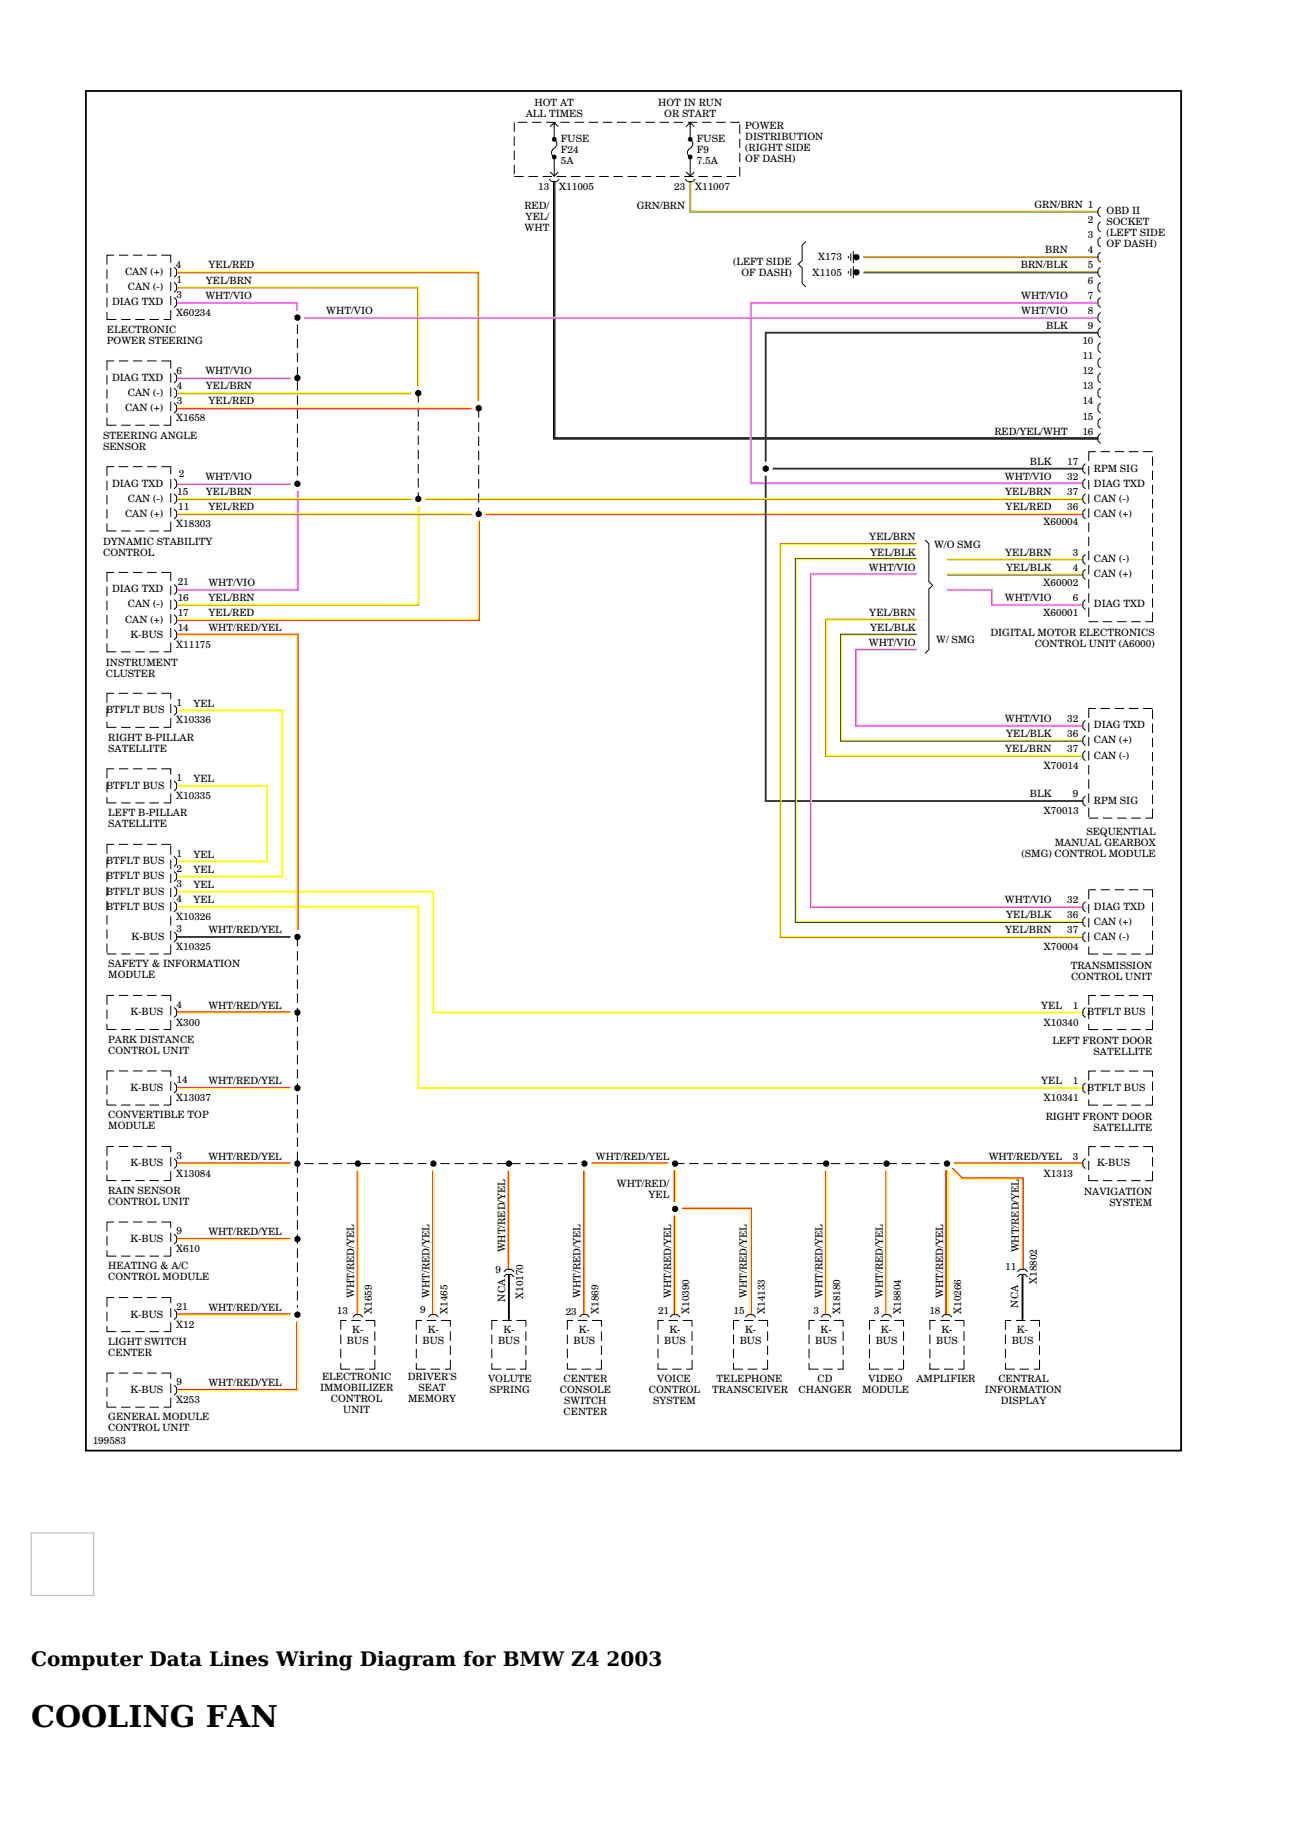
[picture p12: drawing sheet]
<svg xmlns="http://www.w3.org/2000/svg" width="210mm" height="297mm" viewBox="0 0 210 297" stroke-linecap="round" stroke-linejoin="round" font-family="sans-serif">
<g fill="none" stroke="#000" stroke-width=".16">
<path d="M83.6 19.9v1.5M84.2 19.9h1.5M86.5 19.9h1.5M88.8 19.9h1.5M90.1 19.9v2.8a.89 .89 0 0 1 .4 .8 .89 .89 0 0 1-.6 .8 .81 .81 0 0 0 .2 1.2v3.2M91.1 19.9h1.5M93.4 19.9h1.5M95.7 19.9h1.6M98 19.9h1.6M100.3 19.9h1.6M102.6 19.9h1.6M104.9 19.9h1.6"/>
<path d="M107.2 19.9h1.6M109.5 19.9h1.6M111.8 19.9h1.6M112.2 19.9v2.8a.89 .89 0 0 1 .4 .8 .89 .89 0 0 1-.6 .8 .81 .81 0 0 0 .2 1.2v3.2M114.1 19.9h1.6M116.4 19.9h1.6M118.7 19.9h1.6M83.6 22.2v1.5M83.6 24.5v1.5M83.6 26.8v1.5M83.6 28.7h1.5M85.9 28.7h1.5"/>
<path d="M88.2 28.7h1.6M89.3 29.1l.4 .4h.8l.4-.4M89.4 20.6l.7-.7 .7 .7M89.4 28l.7 .6 .7-.6M90 29.5v41.9h88.5M90.2 29.5v41.7h88.3M90.5 28.7h1.6M92.8 28.7h1.6M95.1 28.7h1.6M97.4 28.7h1.6M99.7 28.7h1.6M102 28.7h1.6"/>
<path d="M104.3 28.7h1.6M106.6 28.7h1.6M108.9 28.7h1.6M111.2 28.7h1.6M111.4 29.1l.4 .4h.8l.4-.4M111.6 20.6l.6-.7 .7 .7M111.6 28l.6 .6 .7-.6M113.5 28.7h1.6M115.8 28.7h1.6M118.1 28.7h1.6M120.3 20.2v1.6M120.3 22.6v1.5"/>
<path d="M120.3 24.9v1.5M120.3 27.2v1.5M131 39.3l-.6 .6v2.5l-.6 .6 .6 .5v2.5l.6 .6M178.9 33.6l-.4 .4v.9l.4 .4M178.9 36.1l-.4 .4v.8l.4 .4M178.9 38.5l-.4 .4v.9l.4 .4M17.4 50.7v1.2h1.5M17.4 43.8v1.5M17.4 46.1v1.5M17.4 48.4v1.5M18.6 58.7h-1.2v1.5M18.6 41.5h-1.2v1.5"/>
<path d="M19.3 58.7h1.6M19.3 41.5h1.6M19.7 51.9h1.5M21.6 58.7h1.6M21.6 41.5h1.6M22 51.9h1.5M23.9 58.7h1.6M23.9 41.5h1.6M24.3 51.9h1.5M26.2 58.7h1.6v1.2M26.2 41.5h1.6v1.2M27.8 43.5v1.5"/>
<path d="M27.8 45.8v1.5M27.8 48.1v1.5M27.8 50.4v1.5h-1.2M28.3 43.4l.4 .5v.8l-.4 .4M28.3 45.9l.4 .4v.8l-.4 .4M28.3 48.4l.4 .4v.8l-.4 .4M48.4 52.8v1.5M48.4 55.1v1.5M48.4 57.4v1.5M48.4 59.7v1.5M137.9 41.6v.4M137.9 44.1v.4"/>
<path d="M138.3 41.2v1.2M138.3 43.7v1.2M138.7 40.8v2M138.7 43.3v1.9M178.9 41l-.4 .4v.8l.4 .4M178.9 43.4l-.4 .5v.8l.4 .4M178.9 45.9l-.4 .4v.8l.4 .4M178.9 48.4l-.4 .4v.8l.4 .4M178.9 50.8l-.4 .4v.8l.4 .5M178.9 53.3l-.4 .4v.8l.4 .4M178.9 55.7l-.4 .4v.9l.4 .4M178.9 58.2l-.4 .4v.8l.4 .4"/>
<path d="M17.4 67.9v1.2h1.5M17.4 61v1.5M17.4 63.3v1.5M17.4 65.6v1.5M17.4 78.2v1.5M18.6 75.9h-1.2v1.5M19.3 75.9h1.6M19.7 69.1h1.5M21.6 75.9h1.6M22 69.1h1.5M23.9 75.9h1.6M24.3 69.1h1.5"/>
<path d="M26.2 75.9h1.6v1.2M27.8 60.7v1.5M27.8 63v1.5M27.8 65.3v1.5M27.8 67.6v1.5h-1.2M27.8 77.9v1.5M28.3 77.8l.4 .4v.9l-.4 .4M28.3 63.1l.4 .4v.8l-.4 .4M28.3 65.5l.4 .5v.8l-.4 .4M28.3 60.6l.4 .4v.9l-.4 .4M48.4 62v1.5M48.4 64.3v1.5"/>
<path d="M48.4 66.6v1.5M48.4 68.9v1.5M48.4 71.2v1.5M48.4 73.5v1.5M48.4 75.8v1.5M68 63.9v1.6M68 66.2v1.6M68 68.5v1.6M68 70.8v1.6M68 73.1v1.6M68 75.4v1.6M68 77.7v1.6"/>
<path d="M77.8 66.4v1.5M77.8 68.7v1.5M77.8 71v1.5M77.8 73.3v1.5M77.8 75.6v1.5M77.8 77.9v1.5M176.5 77.8l-.4 .4v.9l.4 .4M176.5 75.4l-.4 .4v.8l.4 .4M177 75.7v1.6M177 78v1.6M178.2 73.4h-1.2v1.6M178.9 70.5l-.4 .4v.8l.4 .4"/>
<path d="M178.9 60.6l-.4 .4v.9l.4 .4M178.9 63.1l-.4 .4v.8l.4 .4M178.9 65.5l-.4 .5v.8l.4 .4M178.9 68l-.4 .4v.8l.4 .5M178.9 73.4h1.6M181.3 73.4h1.5M183.6 73.4h1.5M185.9 73.4h1.5M187.4 74.2v1.5M187.4 76.5v1.6M187.4 78.8v1.6M17.4 85.1v1.2h1.5"/>
<path d="M17.4 80.5v1.5M17.4 82.8v1.5M17.4 95.4v1.5M17.4 97.7v1.5M17.4 100v1.5M18.6 93.1h-1.2v1.5M19.3 93.1h1.6M19.7 86.3h1.5M21.6 93.1h1.6M22 86.3h1.5M23.9 93.1h1.6M24.3 86.3h1.5"/>
<path d="M26.2 93.1h1.6v1.4M27.8 80.2v1.5M27.8 82.5v1.5M27.8 84.8v1.5h-1.2M27.8 95.2v1.6M27.8 97.5v1.6M27.8 99.8v1.6M28.3 80.3l.4 .4v.8l-.4 .4M28.3 82.7l.4 .5v.8l-.4 .4M28.3 99.9l.4 .4v.9l-.4 .4M28.3 97.5l.4 .4v.8l-.4 .4M28.3 95l.4 .4v.9l-.4 .4"/>
<path d="M68 80v1.1M77.8 80.2v1.5M77.8 82.5v1.1M150.4 87.8l.6 .6v6.2l.7 .6-.7 .6v9.8l-.6 .6M176.5 97.5l-.4 .4v.8l.4 .4M176.5 92.6l-.4 .4v.8l.4 .4M176.5 90.1l-.4 .4v.8l.4 .5M176.5 82.7l-.4 .5v.8l.4 .4M176.5 80.3l-.4 .4v.8l.4 .4M177 80.3v1.6M177 82.6v1.6M177 84.9v1.6"/>
<path d="M177 87.2v1.6M177 89.6v1.5M177 91.9v1.5M177 94.2v1.5M177 96.5v1.5M177 98.8v1.5M187.4 99.5v1.6h-1.2M187.4 81.1v1.6M187.4 83.4v1.6M187.4 85.7v1.6M187.4 88v1.6M187.4 90.3v1.6"/>
<path d="M187.4 92.6v1.6M187.4 94.9v1.6M187.4 97.2v1.6M17.4 104.6v1.4h1.5M17.4 117.3v1h1.5M17.4 102.3v1.5M17.4 115v1.6M18.6 112.7h-1.2v1.6M19.3 112.7h1.6M19.7 106h1.5M19.7 118.3h1.5M21.6 112.7h1.6"/>
<path d="M22 106h1.5M22 118.3h1.5M23.9 112.7h1.6M24.3 106h1.5M24.3 118.3h1.5M26.2 112.7h1.6v1M27.8 102.1v1.6M27.8 104.4v1.6h-1.2M27.8 114.4v1.6M27.8 116.7v1.6h-1.2M28.3 114.7l.4 .4v.8l-.4 .4M28.3 102.4l.4 .4v.8l-.4 .4"/>
<path d="M176.5 117.1l-.4 .4v.9l.4 .4M176.5 119.6l-.4 .4v.8l.4 .4M177 101.1h1.6M177 117.5v1.5M177 119.8v1.5M178.2 115.2h-1.2v1.5M178.9 115.2h1.6M179.3 101.1h1.6M181.3 115.2h1.5M181.6 101.1h1.6M183.6 115.2h1.5M183.9 101.1h1.6"/>
<path d="M185.9 115.2h1.5M187.4 115.4v1.5M187.4 117.7v1.5M187.4 120v1.5M17.4 129.6v.9h1.5M17.4 127.3v1.5M17.4 139.6v1.5M18.6 137.3h-1.2v1.5M18.6 125h-1.2v1.5M19.3 137.3h1.6M19.3 125h1.6M19.7 130.5h1.5"/>
<path d="M21.6 137.3h1.6M21.6 125h1.6M22 130.5h1.5M23.9 137.3h1.6M23.9 125h1.6M24.3 130.5h1.5M26.2 125h1.6v.9M26.2 137.3h1.6M27.8 126.7v1.5M27.8 129v1.5h-1.2M27.8 137.4v1.6M27.8 139.7v1.6"/>
<path d="M28.3 126.9l.4 .5v.8l-.4 .4M28.3 139.2l.4 .4v.9l-.4 .4M176.5 122l-.4 .5v.8l.4 .4M176.5 129.4l-.4 .4v.8l.4 .5M177 122.1v1.5M177 124.4v1.5M177 126.7v1.5M177 129v1.5M177 131.3v1.5M177 133h1.6M179.3 133h1.6M181.6 133h1.6"/>
<path d="M183.9 133h1.6M187.4 131.5v1.5h-1.2M187.4 122.3v1.5M187.4 124.6v1.5M187.4 126.9v1.5M187.4 129.2v1.5M17.4 141.9v1.5M17.4 144.2v1.5M17.4 146.5v1.5M17.4 148.8v1.5M17.4 151.1v1.5M17.4 153.4v1.5"/>
<path d="M17.4 155.1h1.5M19.7 155.1h1.5M22 155.1h1.5M24.3 155.1h1.5M27.8 142.1v1.5M27.8 144.4v1.5M27.8 146.7v1.5M27.8 149v1.5M27.8 151.3v1.5M27.8 153.6v1.5h-1.2M28.3 146.6l.4 .4v.8l-.4 .4M28.3 144.1l.4 .5v.8l-.4 .4"/>
<path d="M28.3 141.7l.4 .4v.8l-.4 .4M28.3 151.5l.4 .4v.8l-.4 .5M48.4 152.3v1.6M48.4 154.6v1.6M48.4 156.9v1.6M48.4 159.2v1.6M176.5 146.6l-.4 .4v.8l.4 .4M176.5 151.5l-.4 .4v.8l.4 .5M176.5 149.1l-.4 .4v.8l.4 .4M177 153.9v1.2h1.6M177 147v1.5M177 149.3v1.5"/>
<path d="M177 151.6v1.5M178.2 144.7h-1.2v1.5M178.9 144.7h1.6M179.3 155.1h1.6M181.3 144.7h1.5M181.6 155.1h1.6M183.6 144.7h1.5M183.9 155.1h1.6M185.9 144.7h1.5v1.2M187.4 153.6v1.5h-1.2M187.4 146.7v1.5M187.4 149v1.5"/>
<path d="M187.4 151.3v1.5M17.4 166.4v1h1.5M17.4 178.7v1h1.5M17.4 164.1v1.6M17.4 176.4v1.6M18.6 161.8h-1.2v1.6M18.6 174.1h-1.2v1.6M19.3 161.8h1.6M19.3 174.1h1.6M19.7 167.4h1.5M19.7 179.7h1.5M21.6 161.8h1.6"/>
<path d="M21.6 174.1h1.6M22 167.4h1.5M22 179.7h1.5M23.9 161.8h1.6M23.9 174.1h1.6M24.3 167.4h1.5M24.3 179.7h1.5M26.2 161.8h1.6v1M26.2 174.1h1.6v1M27.8 163.5v1.6M27.8 165.8v1.6h-1.2M27.8 175.8v1.6"/>
<path d="M27.8 178.1v1.6h-1.2M28.3 176.1l.4 .4v.8l-.4 .4M28.3 163.8l.4 .4v.8l-.4 .4M48.4 161.5v1.6M48.4 163.8v2.4M48.4 166.9v1.6M48.4 169.2v1.6M48.4 171.5v1.6M48.4 173.8v1.6M48.4 176.1v.8M48.4 178v1.6M176.5 176.1l-.4 .4v.8l.4 .4"/>
<path d="M176.5 163.8l-.4 .4v.8l.4 .4M177 166.5v.9h1.6M177 178.7v1h1.6M177 164.2v1.5M177 176.4v1.6M178.2 161.9h-1.2v1.5M178.2 174.1h-1.2v1.6M178.9 161.9h1.6M178.9 174.1h1.6M179.3 167.4h1.6M179.3 179.7h1.6M181.3 161.9h1.5"/>
<path d="M181.3 174.1h1.5M181.6 167.4h1.6M181.6 179.7h1.6M183.6 161.9h1.5M183.6 174.1h1.5M183.9 167.4h1.6M183.9 179.7h1.6M185.9 161.9h1.5v.9M185.9 174.1h1.5v1M187.4 165.9v1.5h-1.2M187.4 178.1v1.6h-1.2M187.4 163.6v1.5"/>
<path d="M187.4 175.8v1.6M17.4 191v.9h1.5M17.4 188.7v1.5M18.6 186.4h-1.2v1.5M18.6 198.7h-1.2v1.5M19.3 186.4h1.6M19.3 198.7h1.6M19.7 191.9h1.5M21.6 186.4h1.6M21.6 198.7h1.6M22 191.9h1.5M23.9 186.4h1.6"/>
<path d="M23.9 198.7h1.6M24.3 191.9h1.5M26.2 186.4h1.6v.9M26.2 198.7h1.6v.9M27.8 188.1v1.5M27.8 190.4v1.5h-1.2M28.3 188.4l.4 .4v.8l-.4 .4M48.4 180.3v1.6M48.4 182.6v1.6M48.4 184.9v1.6M48.4 187.2v1.6M48.4 189.2v1.5"/>
<path d="M48.4 191.5v1.5M48.4 193.8v1.5M48.4 196.1v1.5M48.4 198.4v1.5M49.5 189.2h1.5M51.8 189.2h1.5M54.1 189.2h1.5M56.4 189.2h1.5M58.7 189.2h1.5M61 189.2h1.5M63.3 189.2h1.5M65.6 189.2h1.5"/>
<path d="M67.9 189.2h1.4M71.6 189.2h1.5M73.9 189.2h1.5M76.2 189.2h1.5M78.5 189.2h1.5M80.8 189.2h1.5M83.1 189.2h1.5M85.4 189.2h1.5M87.7 189.2h1.5M90 189.2h1.5M92.3 189.2h1.5M109.8 189.2h1.5"/>
<path d="M112.1 189.2h1.5M114.4 189.2h1.5M116.7 189.2h1.5M119 189.2h1.5M121.3 189.2h1.5M123.6 189.2h1.5M125.9 189.2h1.5M128.2 189.2h1.5M130.5 189.2h1.5M132.8 189.2h1.5M135.1 189.2h1.5M137.4 189.2h1.5"/>
<path d="M139.7 189.2h1.5M142 189.2h1.5M144.3 189.2h1.5M146.6 189.2h1.5M148.9 189.2h1.5M151.2 189.2h1.5M153.5 189.2h.5M176.5 188.4l-.4 .4v.8l.4 .4M177 191v1h1.6M177 188.7v1.6M178.2 186.4h-1.2v1.6M178.9 186.4h1.6"/>
<path d="M179.3 192h1.6M181.3 186.4h1.5M181.6 192h1.6M183.6 186.4h1.5M183.9 192h1.6M185.9 186.4h1.5v1M187.4 190.4v1.6h-1.2M187.4 188.1v1.6M17.4 203.3v.9h1.5M17.4 215.6v.9h1.5M17.4 201v1.5M17.4 213.3v1.5"/>
<path d="M18.6 211h-1.2v1.5M19.3 211h1.6M19.7 204.2h1.5M19.7 216.5h1.5M21.6 211h1.6M22 204.2h1.5M22 216.5h1.5M23.9 211h1.6M24.3 204.2h1.5M24.3 216.5h1.5M26.2 211h1.6v.9M27.8 200.4v1.5"/>
<path d="M27.8 202.7v1.5h-1.2M27.8 212.7v1.5M27.8 215v1.5h-1.2M28.3 212.9l.4 .4v.9l-.4 .4M28.3 200.6l.4 .4v.9l-.4 .4M48.4 200.7v1.5M48.4 203v1.5M48.4 205.3v1.5M48.4 207.6v1.5M48.4 209.9v1.5M48.4 212.2v.4M55.4 217v1.5"/>
<path d="M55.4 219.3v1.5M56.3 214.7h-.9v1.5M57.1 214.7h1.5M57.4 214.2l.4-.5h.8l.4 .5M59.4 214.7h1.5v1M60.9 216.5v1.5M60.9 218.8v1.5M67.7 217v1.5M67.7 219.3v1.5M68.6 214.7h-.9v1.5M69.4 214.7h1.5M69.6 214.2l.4-.5h.9l.4 .5"/>
<path d="M71.7 214.7h1.5v1M73.2 216.5v1.5M73.2 218.8v1.5M80 217v1.5M80 219.3v1.5M80.9 214.7h-.9v1.5M81.7 214.7h1.5M81.9 207.6l.4-.4h.9l.4 .4M81.9 206.8l.4-.4h.9l.4 .4M84 214.7h1.5v1M85.5 216.5v1.5M85.5 218.8v1.5"/>
<path d="M92.2 217v1.5M92.2 219.3v1.5M93.2 214.7h-1v1.5M93.9 214.7h1.6M94.2 214.2l.4-.5h.8l.4 .5M96.3 214.7h1.5v1M97.8 216.5v1.5M97.8 218.8v1.5M107 217v1.5M107 219.3v1.5M107.9 214.7h-.9v1.5M108.7 214.7h1.5"/>
<path d="M108.9 214.2l.4-.5h.9l.4 .5M111 214.7h1.5v1M112.5 216.5v1.5M112.5 218.8v1.5M119.3 217v1.5M119.3 219.3v1.5M120.2 214.7h-.9v1.5M121 214.7h1.5M121.2 214.2l.4-.5h.9l.4 .5M123.3 214.7h1.5v1M124.8 216.5v1.5M124.8 218.8v1.5"/>
<path d="M131.5 217v1.5M131.5 219.3v1.5M132.5 214.7h-1v1.5M133.2 214.7h1.6M133.5 214.2l.4-.5h.8l.4 .5M135.5 214.7h1.6v1M137.1 216.5v1.5M137.1 218.8v1.5M141.4 217v1.5M141.4 219.3v1.5M142.3 214.7h-.9v1.5M143.1 214.7h1.5"/>
<path d="M143.3 214.2l.4-.5h.9l.4 .5M145.4 214.7h1.5v1M146.9 216.5v1.5M146.9 218.8v1.5M151.2 217v1.5M151.2 219.3v1.5M152.1 214.7h-.9v1.5M152.9 214.7h1.5M153.1 214.2l.5-.5h.8l.4 .5M155.2 214.7h1.5v1M156.7 216.5v1.5M156.7 218.8v1.5"/>
<path d="M163.5 217v1.5M163.5 219.3v1.5M164.4 214.7h-.9v1.5M165.2 214.7h1.5M165.4 207.6l.4-.4h.9l.4 .4M165.4 206.8l.4-.4h.9l.4 .4M167.5 214.7h1.5v1M169 216.5v1.5M169 218.8v1.5M17.4 227.8v1h1.5M17.4 225.5v1.6M18.6 223.2h-1.2v1.6"/>
<path d="M19.3 223.2h1.6M19.7 228.8h1.5M21.6 223.2h1.6M22 228.8h1.5M23.9 223.2h1.6M24.3 228.8h1.5M26.2 223.2h1.6v1M27.8 224.9v1.6M27.8 227.2v1.6h-1.2M28.3 225.2l.4 .4v.8l-.4 .4M55.4 221.6v1h1.5M57.7 222.6h1.5"/>
<path d="M60.9 221.1v1.5h-.9M67.7 221.6v1h1.5M70 222.6h1.5M73.2 221.1v1.5h-.9M80 221.6v1h1.5M82.3 222.6h1.5M85.5 221.1v1.5h-.9M92.2 221.6v1h1.6M94.5 222.6h1.6M97.8 221.1v1.5h-.9M107 221.6v1h1.5M109.3 222.6h1.5"/>
<path d="M112.5 221.1v1.5h-.9M119.3 221.6v1h1.5M121.6 222.6h1.5M124.8 221.1v1.5h-.9M131.5 221.6v1h1.6M133.8 222.6h1.6M137.1 221.1v1.5h-1M141.4 221.6v1h1.5M143.7 222.6h1.5M146.9 221.1v1.5h-.9M151.2 221.6v1h1.5M153.5 222.6h1.5"/>
<path d="M156.7 221.1v1.5h-.9M163.5 221.6v1h1.5M165.8 222.6h1.5M169 221.1v1.5h-.9"/>
</g>
<g fill="none" stroke="#f00" stroke-width=".16">
<path d="M90.1 29.5v41.8h88.4M28.7 44.4h49v20.8M28.7 66.5h48M28.7 83.7h48M77.9 84.7v16.2h-49.2M79 83.7h97.1M28.7 103.1h19.8v48.1M28.7 176.8h18.5M28.7 164.5h18.5M28.7 189.1h18.5M58.1 190.3v23.4M70.3 190.3v23.4"/>
<path d="M82.6 190.3v16.1M94.9 190.3v23.4M96.2 189.1h12.4M109.6 190.3v5.1M109.6 197.7v16M110.9 196.4h11.3v17.3M134.2 190.3v23.4M144 190.3v23.4M153.7 190.3v23.4M153.9 190.3v23.4M154 190.3v23.4M154.8 189.9l1.7 1.6h9.9v14.9"/>
<path d="M155.1 189.1h21M28.7 213.6h18.5M28.7 201.3h18.5M48.2 214.9v11h-19.5"/>
</g>
<g fill="none" stroke="#000" stroke-width=".52">
<circle cx="48.4" cy="51.6" r=".26"/>
<circle cx="139.2" cy="41.8" r=".26"/>
<circle cx="139.2" cy="44.3" r=".26"/>
<circle cx="48.4" cy="61.5" r=".26"/>
<circle cx="48.4" cy="78.7" r=".26"/>
<circle cx="68" cy="63.9" r=".26"/>
<circle cx="77.8" cy="66.4" r=".26"/>
<circle cx="124.5" cy="76.2" r=".26"/>
<circle cx="68" cy="81.1" r=".26"/>
<circle cx="77.8" cy="83.6" r=".26"/>
<circle cx="48.4" cy="152.3" r=".26"/>
<circle cx="48.4" cy="164.6" r=".26"/>
<circle cx="48.4" cy="176.9" r=".26"/>
<circle cx="48.4" cy="189.2" r=".26"/>
<circle cx="58.2" cy="189.2" r=".26"/>
<circle cx="70.5" cy="189.2" r=".26"/>
<circle cx="82.7" cy="189.2" r=".26"/>
<circle cx="95" cy="189.2" r=".26"/>
<circle cx="109.8" cy="196.5" r=".26"/>
<circle cx="109.8" cy="189.2" r=".26"/>
<circle cx="134.3" cy="189.2" r=".26"/>
<circle cx="144.1" cy="189.2" r=".26"/>
<circle cx="154" cy="189.2" r=".26"/>
<circle cx="48.4" cy="213.7" r=".26"/>
<circle cx="48.4" cy="201.5" r=".26"/>
</g>
<path d="M140.4 41.8h38.1" fill="none" stroke="#b28600" stroke-width=".31"/>
<path d="M140.4 44.2h38.1" fill="none" stroke="#b28600" stroke-width=".2"/>
<path d="M140.4 44.4h38.1M149.1 90.8h-19.8v59.2h46.8M154 93.5h22.1M149.1 103.1h-12.4v17.4h39.4" fill="none" stroke="#323232" stroke-width=".16"/>
<path d="M112.1 29.5v5.1h66.4M112.2 29.5v4.9h66.3" fill="none" stroke="#39e500" stroke-width=".16"/>
<path d="M82.7 207.2v7.4M166.3 207.2v7.4" fill="none" stroke="#000" stroke-width=".31"/>
<g fill="none" stroke="#d2d2d2" stroke-width=".16">
<path d="M28.7 103.2h19.7v48M28.7 176.9h18.5M28.7 164.6h18.5M28.7 189.2h18.5M58.2 190.3v23.4M70.5 190.3v23.4M82.7 190.3v16.1M95 190.3v23.4M96.2 189.2h12.4M109.8 190.3v5.1M109.8 197.7v16M110.9 196.5h11.1v17.2"/>
<path d="M134.3 190.3v23.4M144.1 190.3v23.4M153.9 190.3v23.4M154 190.3v23.4M154.1 190.3v23.4M154.8 190l1.6 1.6h9.9v14.8M155.1 189.2h21M28.7 201.5h18.5M28.7 213.7h18.5M48.4 214.9v11.1h-19.7"/>
</g>
<path d="M28.7 49.1h19.7v1.4M49.5 51.6h129M178.5 49.1h-56.5v29.6h54.1M28.7 61.4h18.5M28.7 78.6h18.5M48.3 79.8v16h-19.6M149.1 93.4h-17.2v54h44.2M154 95.8h7.4v2.4h14.7M149.1 105.7h-9.8v12.2h36.8" fill="none" stroke="#d2d2d2" stroke-width=".2"/>
<path d="M28.7 49.3h19.6v1.2M49.5 51.7h129M178.5 49.3h-56.4v29.3h54M28.7 61.6h18.5M28.7 78.8h18.5M48.5 79.8v16.1h-19.8M149.1 93.3h-17.3v54.2h44.3M154 95.9h7.2v2.5h14.9M149.1 105.6h-10v12.5h37" fill="none" stroke="#f0f" stroke-width=".16"/>
<g fill="none" stroke="#ff0" stroke-width=".16">
<path d="M28.7 103.3h19.5v47.9M28.7 177h18.5M28.7 164.7h18.5M28.7 189.3h18.5M58.3 190.3v23.4M70.6 190.3v23.4M82.9 190.3v16.1M95.1 190.3v23.4M96.2 189.3h12.4M109.9 190.3v5.1M109.9 197.7v16M110.9 196.7h11v17"/>
<path d="M134.4 190.3v23.4M144.3 190.3v23.4M154 190.3v23.4M154.1 190.3v23.4M154.2 190.3v23.4M154.7 190.1l1.7 1.6h9.7v14.7M155.1 189.3h21M28.7 213.9h18.5M28.7 201.6h18.5M48.5 214.9v11.2h-19.8"/>
</g>
<g fill="none" stroke="#ff0" stroke-width=".2">
<path d="M28.7 44.2h49.2v21M28.7 46.7h39.4v16.1M28.7 63.9h38.2M28.7 66.3h48M28.7 83.5h48M28.7 81.1h38.2M68 82.2v16h-39.3M69.1 81.1h107M77.8 84.7v16h-49.1M79 83.5h97.1M149.1 88.5h-22.1v63.8h49.1M149.1 91h-19.6v58.8h46.6"/>
<path d="M154 90.9h22.1M154 93.3h22.1M149.1 100.8h-14.7v22h41.7M149.1 103.3h-12.3v17.1h39.3"/>
</g>
<path d="M112.3 29.5v4.8h66.2M28.7 46.8h39.2v16M28.7 64h38.2M28.7 81.2h38.2M68.1 82.2v16.2h-39.4M69.1 81.2h107M149.1 88.4h-22.2v64h49.2M154 91h22.1M149.1 100.7h-14.9v22.3h41.9" fill="none" stroke="#b28600" stroke-width=".16"/>
<path d="M178.5 54.1h-54v21M124.5 77.3v52.9h51.6M125.6 76.2h50.5" fill="none" stroke="#323232" stroke-width=".31"/>
<path d="M14 14.8h178v221h-178z" fill="none" stroke="#000" stroke-width=".29"/>
<path d="M28.7 152.3h18.5" fill="none" stroke="#000" stroke-width=".25"/>
<path d="M28.7 115.5h17.2v27h-17.2M28.7 127.8h14.7v12.3h-14.7M28.7 147.4h39.3v29.5h108.1M28.7 145h41.8v19.6h105.6" fill="none" stroke="#ff0" stroke-width=".31"/>
<g fill="none" stroke="#000" stroke-width=".38">
<circle cx="90.1" cy="25.5" r=".19"/>
<circle cx="90.1" cy="22.7" r=".19"/>
<circle cx="112.2" cy="25.5" r=".19"/>
<circle cx="112.2" cy="22.7" r=".19"/>
</g>
<path d="M5.1 249.2h10.1v10.2h-10.1z" fill="none" stroke="#c0c0c0" stroke-width=".2"/>
<text font-size="4.9" x="5.1" y="280.7">COOLING FAN</text>
<g font-size="3.3">
<text x="5.1" y="270.8">Computer Data Lines Wiring Diagram for BMW Z4</text>
<text x="98.6" y="270.8">2003</text>
</g>
<g font-size="1.6">
<text x="86.9" y="17.2">HOT AT</text>
<text x="107" y="17.2">HOT IN RUN</text>
<text x="85.5" y="19">ALL TIMES</text>
<text x="91.2" y="23">FUSE</text>
<text x="108" y="19">OR START</text>
<text x="113.3" y="23">FUSE</text>
<text x="121.2" y="22.8">DISTRIBUTION</text>
<text x="121.2" y="21">POWER</text>
<text x="91.2" y="26.6">5A</text>
<text x="91.2" y="24.8">F24</text>
<text x="113.3" y="26.6">7.5A</text>
<text x="113.3" y="24.8">F9</text>
<text x="121.2" y="24.6">(RIGHT SIDE</text>
<text x="121.2" y="26.4">OF DASH)</text>
<text x="85.3" y="34">RED/</text>
<text x="85.5" y="35.8">YEL/</text>
<text x="87.5" y="30.9">13</text>
<text x="90.9" y="30.9">X11005</text>
<text x="103.5" y="34">GRN/BRN</text>
<text x="109.6" y="30.9">23</text>
<text x="113" y="30.9">X11007</text>
<text x="168.2" y="33.8">GRN/BRN 1</text>
<text x="179.9" y="34.9">OBD II</text>
<text x="85.3" y="37.6">WHT</text>
<text x="169.9" y="41.2">BRN</text>
<text x="176.9" y="38.7">3</text>
<text x="176.9" y="41.2">4</text>
<text x="176.9" y="36.3">2</text>
<text x="179.9" y="36.6">SOCKET</text>
<text x="179.9" y="38.4">(LEFT SIDE</text>
<text x="179.9" y="40.2">OF DASH)</text>
<text x="20.3" y="44.7">CAN (+)</text>
<text x="20.8" y="47.2">CAN (-)</text>
<text x="28.6" y="43.6">4</text>
<text x="28.7" y="46">1</text>
<text x="33.5" y="46.1">YEL/BRN</text>
<text x="33.9" y="43.7">YEL/RED</text>
<text x="119.2" y="43.1">(LEFT SIDE</text>
<text x="120.6" y="44.9">OF DASH)</text>
<text x="132.1" y="44.8">X1105</text>
<text x="133" y="42.3">X173</text>
<text x="166" y="43.7">BRN/BLK</text>
<text x="176.9" y="43.7">5</text>
<text x="176.9" y="46.1">6</text>
<text x="18.2" y="49.6">DIAG TXD</text>
<text x="28.7" y="51.3">X60234</text>
<text x="28.7" y="48.5">3</text>
<text x="33.4" y="48.6">WHT/VIO</text>
<text x="53.1" y="51">WHT/VIO</text>
<text x="166" y="48.6">WHT/VIO</text>
<text x="166" y="51">WHT/VIO</text>
<text x="170.1" y="53.5">BLK</text>
<text x="176.9" y="53.5">9</text>
<text x="176.9" y="48.6">7</text>
<text x="176.9" y="51">8</text>
<text x="17.4" y="55.9">POWER STEERING</text>
<text x="17.4" y="54.1">ELECTRONIC</text>
<text x="176" y="55.9">10</text>
<text x="176" y="58.4">11</text>
<text x="18.2" y="61.9">DIAG TXD</text>
<text x="20.8" y="64.4">CAN (-)</text>
<text x="28.7" y="60.8">6</text>
<text x="28.7" y="65.7">3</text>
<text x="28.7" y="63.2">4</text>
<text x="33.4" y="60.8">WHT/VIO</text>
<text x="33.5" y="63.3">YEL/BRN</text>
<text x="33.9" y="65.8">YEL/RED</text>
<text x="176" y="65.8">14</text>
<text x="176" y="60.8">12</text>
<text x="176" y="63.3">13</text>
<text x="16.8" y="71.4">STEERING ANGLE</text>
<text x="20.3" y="66.8">CAN (+)</text>
<text x="28.7" y="68.5">X1658</text>
<text x="161.7" y="70.7">RED/YEL/WHT</text>
<text x="176" y="70.7">16</text>
<text x="176" y="68.2">15</text>
<text x="16.8" y="73.2">SENSOR</text>
<text x="29.1" y="77.6">2</text>
<text x="167.4" y="75.6">BLK</text>
<text x="173.5" y="75.6">17</text>
<text x="177.9" y="76.7">RPM SIG</text>
<text x="18.2" y="79.1">DIAG TXD</text>
<text x="20.8" y="81.6">CAN (-)</text>
<text x="28.8" y="80.4">15</text>
<text x="29" y="82.9">11</text>
<text x="33.4" y="78">WHT/VIO</text>
<text x="33.5" y="80.5">YEL/BRN</text>
<text x="33.9" y="83">YEL/RED</text>
<text x="163.4" y="78">WHT/VIO</text>
<text x="163.4" y="80.5">YEL/BRN</text>
<text x="163.5" y="83">YEL/RED</text>
<text x="173.5" y="78">32</text>
<text x="173.5" y="80.5">37</text>
<text x="173.5" y="83">36</text>
<text x="177.9" y="79.1">DIAG TXD</text>
<text x="177.9" y="81.6">CAN (-)</text>
<text x="16.8" y="88.6">DYNAMIC STABILITY</text>
<text x="20.3" y="84">CAN (+)</text>
<text x="28.7" y="85.7">X18303</text>
<text x="141.3" y="87.9">YEL/BRN</text>
<text x="151.9" y="89">W/O SMG</text>
<text x="169.7" y="85.4">X60004</text>
<text x="177.9" y="84">CAN (+)</text>
<text x="16.8" y="90.4">CONTROL</text>
<text x="28.9" y="95.2">21</text>
<text x="33.9" y="95.2">WHT/VIO</text>
<text x="141.3" y="92.8">WHT/VIO</text>
<text x="141.5" y="90.3">YEL/BLK</text>
<text x="163.4" y="90.3">YEL/BRN</text>
<text x="163.6" y="92.8">YEL/BLK</text>
<text x="169.7" y="95.2">X60002</text>
<text x="174.4" y="90.3">3</text>
<text x="174.4" y="92.8">4</text>
<text x="177.9" y="91.4">CAN (-)</text>
<text x="177.9" y="93.9">CAN (+)</text>
<text x="18.2" y="96.3">DIAG TXD</text>
<text x="20.3" y="101.2">CAN (+)</text>
<text x="20.8" y="98.8">CAN (-)</text>
<text x="28.9" y="97.6">16</text>
<text x="28.9" y="100.1">17</text>
<text x="33.9" y="97.7">YEL/BRN</text>
<text x="33.9" y="100.1">YEL/RED</text>
<text x="141.3" y="100.1">YEL/BRN</text>
<text x="163.4" y="97.7">WHT/VIO</text>
<text x="169.7" y="100.1">X60001</text>
<text x="174.4" y="97.7">6</text>
<text x="177.9" y="98.8">DIAG TXD</text>
<text x="21.2" y="103.7">K-BUS</text>
<text x="28.7" y="105.3">X11175</text>
<text x="28.9" y="102.5">14</text>
<text x="33.9" y="102.6">WHT/RED/YEL</text>
<text x="141.3" y="105.1">WHT/VIO</text>
<text x="141.5" y="102.6">YEL/BLK</text>
<text x="152.2" y="104.5">W/ SMG</text>
<text x="161" y="103.4">DIGITAL MOTOR ELECTRONICS</text>
<text x="168.2" y="105.2">CONTROL UNIT (A6000)</text>
<text x="17.2" y="108.3">INSTRUMENT</text>
<text x="17.2" y="110.1">CLUSTER</text>
<text x="17.2" y="116">BTFLT BUS</text>
<text x="28.7" y="117.6">X10336</text>
<text x="28.7" y="114.7">1</text>
<text x="31.4" y="114.9">YEL</text>
<text x="163.4" y="117.3">WHT/VIO</text>
<text x="163.6" y="119.8">YEL/BLK</text>
<text x="173.5" y="119.8">36</text>
<text x="173.5" y="117.3">32</text>
<text x="177.9" y="118.4">DIAG TXD</text>
<text x="17.6" y="122.2">SATELLITE</text>
<text x="17.6" y="120.4">RIGHT B-PILLAR</text>
<text x="163.4" y="122.3">YEL/BRN</text>
<text x="169.7" y="125">X70014</text>
<text x="173.5" y="122.3">37</text>
<text x="177.9" y="123.3">CAN (-)</text>
<text x="177.9" y="120.9">CAN (+)</text>
<text x="17.2" y="128.2">BTFLT BUS</text>
<text x="28.7" y="129.9">X10335</text>
<text x="28.7" y="127">1</text>
<text x="31.4" y="127.2">YEL</text>
<text x="167.4" y="129.6">BLK</text>
<text x="174.4" y="129.6">9</text>
<text x="177.9" y="130.7">RPM SIG</text>
<text x="17.6" y="132.7">LEFT B-PILLAR</text>
<text x="17.6" y="134.5">SATELLITE</text>
<text x="169.7" y="132.4">X70013</text>
<text x="171.5" y="137.5">MANUAL GEARBOX</text>
<text x="176.6" y="135.7">SEQUENTIAL</text>
<text x="17.2" y="140.5">BTFLT BUS</text>
<text x="17.2" y="143">BTFLT BUS</text>
<text x="28.7" y="139.3">1</text>
<text x="28.7" y="141.8">2</text>
<text x="31.4" y="139.4">YEL</text>
<text x="31.4" y="141.9">YEL</text>
<text x="166.1" y="139.3">(SMG) CONTROL MODULE</text>
<text x="17.2" y="145.4">BTFLT BUS</text>
<text x="17.2" y="147.9">BTFLT BUS</text>
<text x="28.7" y="149.6">X10326</text>
<text x="28.7" y="144.2">3</text>
<text x="28.7" y="146.7">4</text>
<text x="31.4" y="144.4">YEL</text>
<text x="31.4" y="146.8">YEL</text>
<text x="163.4" y="146.8">WHT/VIO</text>
<text x="163.6" y="149.3">YEL/BLK</text>
<text x="173.5" y="149.3">36</text>
<text x="173.5" y="146.8">32</text>
<text x="177.9" y="147.9">DIAG TXD</text>
<text x="21.4" y="152.8">K-BUS</text>
<text x="28.7" y="154.5">X10325</text>
<text x="28.7" y="151.6">3</text>
<text x="33.9" y="151.7">WHT/RED/YEL</text>
<text x="163.4" y="151.7">YEL/BRN</text>
<text x="169.7" y="154.5">X70004</text>
<text x="173.5" y="151.7">37</text>
<text x="177.9" y="152.8">CAN (-)</text>
<text x="177.9" y="150.3">CAN (+)</text>
<text x="17.6" y="159">MODULE</text>
<text x="17.6" y="157.2">SAFETY &amp; INFORMATION</text>
<text x="174.1" y="157.5">TRANSMISSION</text>
<text x="174.1" y="159.3">CONTROL UNIT</text>
<text x="21.2" y="165.1">K-BUS</text>
<text x="28.7" y="166.7">X300</text>
<text x="28.7" y="163.9">4</text>
<text x="33.9" y="164">WHT/RED/YEL</text>
<text x="169.3" y="164">YEL</text>
<text x="169.7" y="166.7">X10340</text>
<text x="174.4" y="164">1</text>
<text x="176.8" y="165.1">BTFLT BUS</text>
<text x="17.6" y="169.5">PARK DISTANCE</text>
<text x="17.6" y="171.3">CONTROL UNIT</text>
<text x="171.1" y="169.7">LEFT FRONT DOOR</text>
<text x="177.8" y="171.5">SATELLITE</text>
<text x="21.2" y="177.4">K-BUS</text>
<text x="28.7" y="179">X13037</text>
<text x="28.7" y="176.1">14</text>
<text x="33.9" y="176.3">WHT/RED/YEL</text>
<text x="169.3" y="176.3">YEL</text>
<text x="169.7" y="179">X10341</text>
<text x="174.4" y="176.3">1</text>
<text x="176.8" y="177.4">BTFLT BUS</text>
<text x="17.6" y="181.8">CONVERTIBLE TOP</text>
<text x="17.6" y="183.6">MODULE</text>
<text x="170" y="182">RIGHT FRONT DOOR</text>
<text x="177.8" y="183.8">SATELLITE</text>
<text x="21.2" y="189.6">K-BUS</text>
<text x="28.7" y="191.3">X13084</text>
<text x="28.7" y="188.4">3</text>
<text x="33.9" y="188.6">WHT/RED/YEL</text>
<text x="96.9" y="188.6">WHT/RED/YEL</text>
<text x="160.8" y="188.6">WHT/RED/YEL</text>
<text x="169.7" y="191.3">X1313</text>
<text x="174.4" y="188.6">3</text>
<text x="178.4" y="189.6">K-BUS</text>
<text x="17.6" y="194.1">RAIN SENSOR</text>
<text x="17.6" y="195.9">CONTROL UNIT</text>
<text x="100.3" y="192.9">WHT/RED/</text>
<text x="105.4" y="194.7">YEL</text>
<text x="176.3" y="194.3">NAVIGATION</text>
<text x="180.4" y="196.1">SYSTEM</text>
<text x="21.2" y="201.9">K-BUS</text>
<text x="28.7" y="203.6">X610</text>
<text x="28.7" y="200.7">9</text>
<text x="33.9" y="200.8">WHT/RED/YEL</text>
<text x="82.1" y="203.6" transform="rotate(-90 82.1 203.6)">WHT/RED/YEL</text>
<text x="165.6" y="203.6" transform="rotate(-90 165.6 203.6)">WHT/RED/YEL</text>
<text x="17.6" y="206.4">HEATING &amp; A/C</text>
<text x="17.6" y="208.2">CONTROL MODULE</text>
<text x="80.6" y="207">9</text>
<text x="163.4" y="206.5">11</text>
<text x="168.6" y="208.7" transform="rotate(-90 168.6 208.7)">X18802</text>
<text x="21.2" y="214.2">K-BUS</text>
<text x="28.7" y="215.9">X12</text>
<text x="28.7" y="213">21</text>
<text x="33.9" y="213.1">WHT/RED/YEL</text>
<text x="54.8" y="213.7">13</text>
<text x="57.6" y="211" transform="rotate(-90 57.6 211)">WHT/RED/YEL</text>
<text x="60.5" y="213.6" transform="rotate(-90 60.5 213.6)">X1659</text>
<text x="68.3" y="213.5">9</text>
<text x="69.8" y="211" transform="rotate(-90 69.8 211)">WHT/RED/YEL</text>
<text x="72.8" y="213.6" transform="rotate(-90 72.8 213.6)">X1465</text>
<text x="82.1" y="211.6" transform="rotate(-90 82.1 211.6)">NCA</text>
<text x="85" y="211.2" transform="rotate(-90 85 211.2)">X10170</text>
<text x="92" y="213.8">23</text>
<text x="94.4" y="211" transform="rotate(-90 94.4 211)">WHT/RED/YEL</text>
<text x="97.3" y="213.6" transform="rotate(-90 97.3 213.6)">X1869</text>
<text x="107" y="213.7">21</text>
<text x="109.1" y="211" transform="rotate(-90 109.1 211)">WHT/RED/YEL</text>
<text x="112.1" y="213.6" transform="rotate(-90 112.1 213.6)">X10390</text>
<text x="119.3" y="213.7">15</text>
<text x="121.4" y="211" transform="rotate(-90 121.4 211)">WHT/RED/YEL</text>
<text x="124.3" y="213.6" transform="rotate(-90 124.3 213.6)">X14133</text>
<text x="132.3" y="213.7">3</text>
<text x="133.7" y="211" transform="rotate(-90 133.7 211)">WHT/RED/YEL</text>
<text x="136.6" y="213.6" transform="rotate(-90 136.6 213.6)">X18180</text>
<text x="142.1" y="213.7">3</text>
<text x="143.5" y="211" transform="rotate(-90 143.5 211)">WHT/RED/YEL</text>
<text x="146.4" y="213.6" transform="rotate(-90 146.4 213.6)">X18804</text>
<text x="151.1" y="213.7">18</text>
<text x="153.4" y="211" transform="rotate(-90 153.4 211)">WHT/RED/YEL</text>
<text x="156.3" y="213.6" transform="rotate(-90 156.3 213.6)">X10266</text>
<text x="165.5" y="212.6" transform="rotate(-90 165.5 212.6)">NCA</text>
<text x="17.6" y="220.4">CENTER</text>
<text x="17.6" y="218.7">LIGHT SWITCH</text>
<text x="56.4" y="218.5">BUS</text>
<text x="57.3" y="216.7">K-</text>
<text x="68.7" y="218.5">BUS</text>
<text x="69.6" y="216.7">K-</text>
<text x="81" y="218.5">BUS</text>
<text x="81.8" y="216.7">K-</text>
<text x="93.3" y="218.5">BUS</text>
<text x="94.1" y="216.7">K-</text>
<text x="108" y="218.5">BUS</text>
<text x="108.9" y="216.7">K-</text>
<text x="120.3" y="218.5">BUS</text>
<text x="121.1" y="216.7">K-</text>
<text x="132.6" y="218.5">BUS</text>
<text x="133.4" y="216.7">K-</text>
<text x="142.4" y="218.5">BUS</text>
<text x="143.2" y="216.7">K-</text>
<text x="152.2" y="218.5">BUS</text>
<text x="153.1" y="216.7">K-</text>
<text x="164.5" y="218.5">BUS</text>
<text x="165.3" y="216.7">K-</text>
<text x="21.2" y="226.5">K-BUS</text>
<text x="28.7" y="225.3">9</text>
<text x="33.9" y="225.4">WHT/RED/YEL</text>
<text x="52" y="226.1">IMMOBILIZER</text>
<text x="52.4" y="224.3">ELECTRONIC</text>
<text x="53.8" y="227.9">CONTROL</text>
<text x="66.3" y="224.3">DRIVER'S</text>
<text x="66.4" y="227.9">MEMORY</text>
<text x="68.1" y="226.1">SEAT</text>
<text x="79.4" y="224.6">VOLUTE</text>
<text x="79.6" y="226.4">SPRING</text>
<text x="91" y="226.4">CONSOLE</text>
<text x="91.6" y="224.6">CENTER</text>
<text x="105.5" y="226.6">CONTROL</text>
<text x="106.9" y="224.6">VOICE</text>
<text x="115.8" y="226.6">TRANSCEIVER</text>
<text x="116.5" y="224.6">TELEPHONE</text>
<text x="129.8" y="226.4">CHANGER</text>
<text x="132.9" y="224.6">CD</text>
<text x="140.2" y="226.4">MODULE</text>
<text x="141.2" y="224.6">VIDEO</text>
<text x="149" y="224.6">AMPLIFIER</text>
<text x="160.1" y="226.4">INFORMATION</text>
<text x="162.3" y="224.6">CENTRAL</text>
<text x="17.6" y="230.9">GENERAL MODULE</text>
<text x="17.6" y="232.7">CONTROL UNIT</text>
<text x="28.7" y="228.1">X253</text>
<text x="55.8" y="229.7">UNIT</text>
<text x="91.6" y="230">CENTER</text>
<text x="91.7" y="228.2">SWITCH</text>
<text x="106.2" y="228.3">SYSTEM</text>
<text x="162.7" y="228.2">DISPLAY</text>
<text x="15.1" y="234.7">199583</text>
</g>
</svg>
